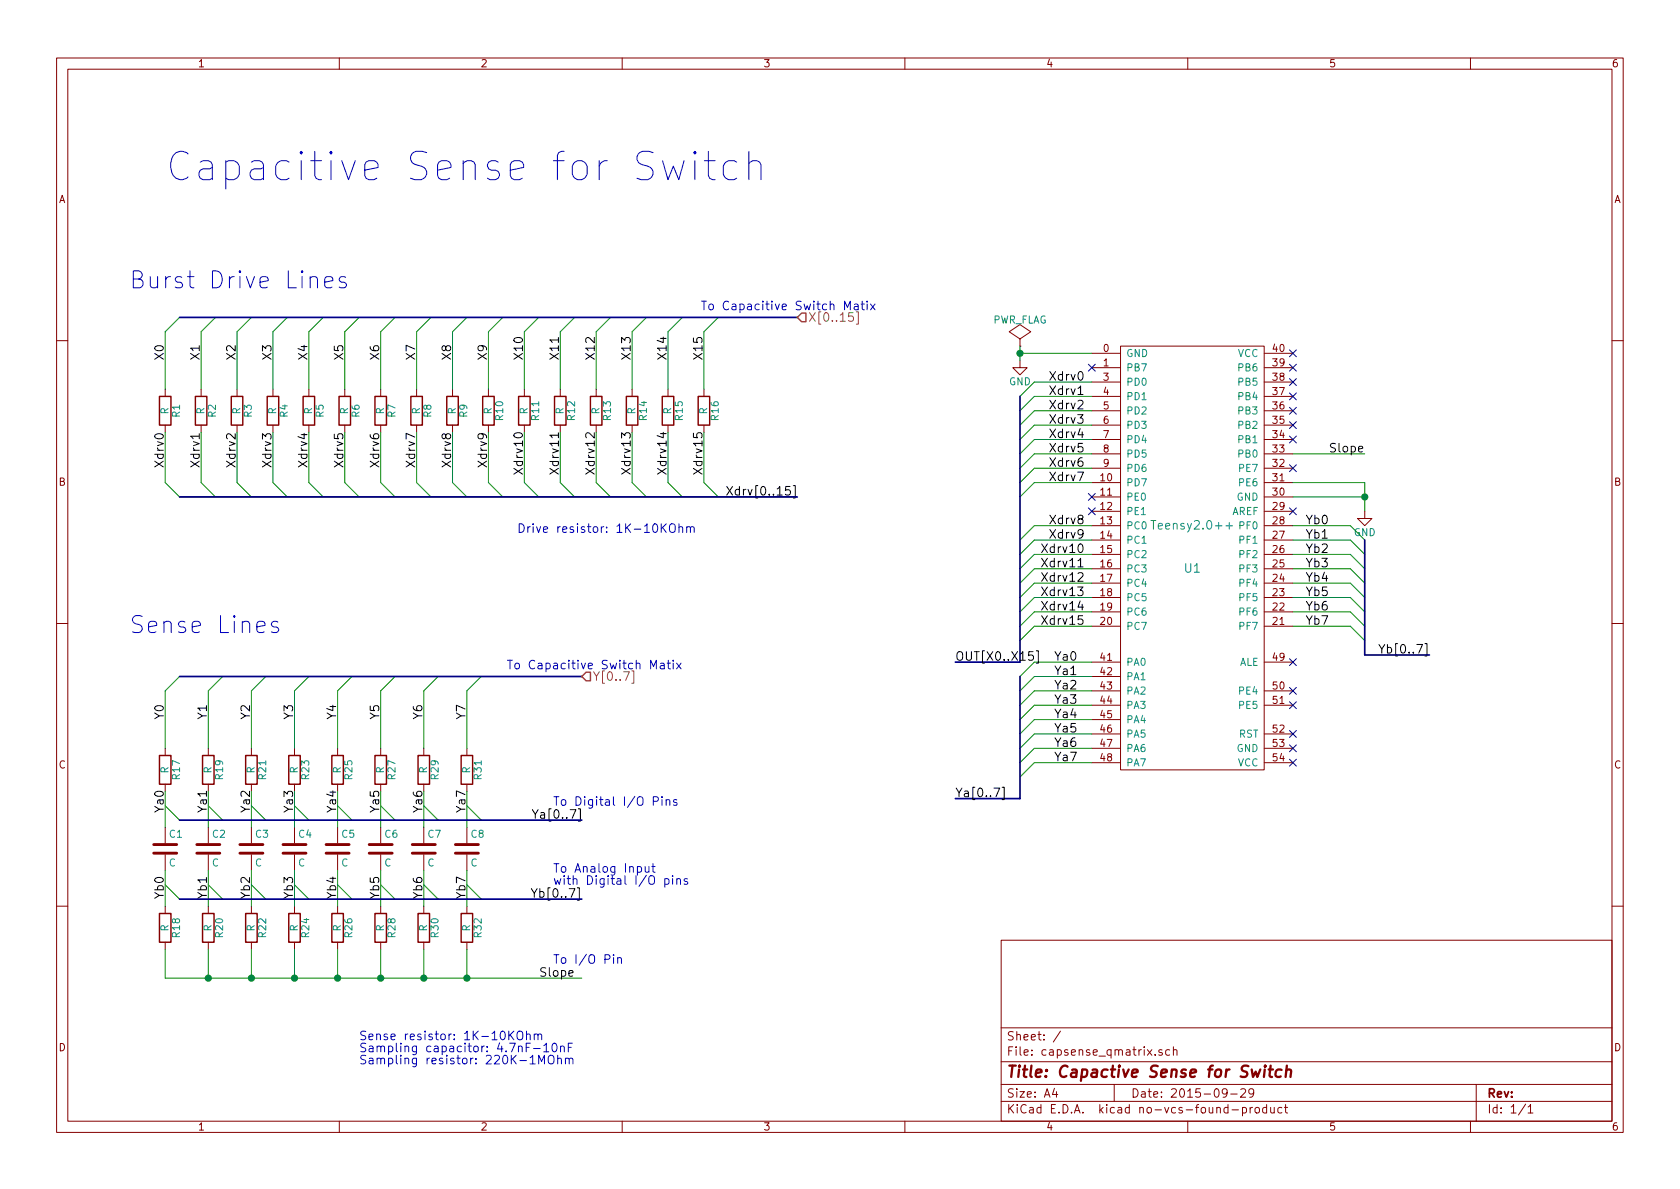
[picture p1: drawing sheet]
<svg xmlns="http://www.w3.org/2000/svg" width="297mm" height="210mm" viewBox="0 0 297 210" stroke-linecap="round" stroke-linejoin="round" font-family="sans-serif">
<g fill="none" stroke="#840000" stroke-width=".18">
<path d="M10 10.3h277v189.9h-277zM12 12.2h273v186.1h-273zM60 10.3v1.9M110 10.3v1.9M160 10.3v1.9M210 10.3v1.9M260 10.3v1.9M180.3 59.9l1.9-1.2-1.9-1.3-1.9 1.3 1.9 1.2v1.3M10 60.2h2M29.2 68.8v1.3M29.2 75.2v1.2M35.6 68.8v1.3"/>
<path d="M35.6 75.2v1.2M41.9 68.8v1.3M41.9 75.2v1.2M48.3 68.8v1.3M48.3 75.2v1.2M54.6 68.8v1.3M54.6 75.2v1.2M61 68.8v1.3M61 75.2v1.2M67.3 68.8v1.3M67.3 75.2v1.2M73.7 68.8v1.3"/>
<path d="M73.7 75.2v1.2M80 68.8v1.3M80 75.2v1.2M86.4 68.8v1.3M86.4 75.2v1.2M92.7 68.8v1.3M92.7 75.2v1.2M99.1 68.8v1.3M99.1 75.2v1.2M105.4 68.8v1.3M105.4 75.2v1.2M111.8 68.8v1.3"/>
<path d="M111.8 75.2v1.2M118.1 68.8v1.3M118.1 75.2v1.2M124.5 68.8v1.3M124.5 75.2v1.2M180.3 61.2h.1M180.3 63.7v1.3h1.3l-1.3 1.3-1.2-1.3h1.2M193 62.5h5.1M193 65h5.1M193 67.6h5.1M193 70.1h5.1M193 72.6h5.1"/>
<path d="M193 75.2h5.1M193 77.7h5.1M198.1 61.2h25.4v74.9h-25.4zM223.5 62.5h5.1M223.5 65h5.1M223.5 67.6h5.1M223.5 70.1h5.1M223.5 72.6h5.1M223.5 75.2h5.1M223.5 77.7h5.1M285 60.2h2M193 80.3h5.1"/>
<path d="M193 82.8h5.1M193 85.3h5.1M193 87.9h5.1M193 90.4h5.1M193 93h5.1M193 95.5h5.1M193 98h5.1M223.5 80.3h5.1M223.5 82.8h5.1M223.5 85.3h5.1M223.5 87.9h5.1M223.5 90.4h5.1"/>
<path d="M223.5 93h5.1M223.5 95.5h5.1M223.5 98h5.1M241.3 90.4v1.3h1.3l-1.3 1.3-1.3-1.3h1.3M10 110.3h2M193 110.7h5.1M193 117.1h5.1M193 108.2h5.1M193 119.6h5.1M193 105.7h5.1M193 103.1h5.1M193 100.6h5.1"/>
<path d="M223.5 110.7h5.1M223.5 117.1h5.1M223.5 108.2h5.1M223.5 105.7h5.1M223.5 103.1h5.1M223.5 100.6h5.1M285 110.3h2M29.2 132.3v1.3M29.2 138.7v1.2M36.8 132.3v1.3M36.8 138.7v1.2M44.4 132.3v1.3"/>
<path d="M44.4 138.7v1.2M52.1 132.3v1.3M52.1 138.7v1.2M59.7 132.3v1.3M59.7 138.7v1.2M67.3 132.3v1.3M67.3 138.7v1.2M74.9 132.3v1.3M74.9 138.7v1.2M82.5 132.3v1.3M82.5 138.7v1.2M193 122.2h5.1"/>
<path d="M193 124.7h5.1M193 129.8h5.1M193 132.3h5.1M193 134.9h5.1M193 127.2h5.1M223.5 122.2h5.1M223.5 124.7h5.1M223.5 129.8h5.1M223.5 132.3h5.1M223.5 134.9h5.1M29.2 146.3v2.8M29.2 151.1v2.8"/>
<path d="M36.8 146.3v2.8M36.8 151.1v2.8M44.4 146.3v2.8M44.4 151.1v2.8M52.1 146.3v2.8M52.1 151.1v2.8M59.7 146.3v2.8M59.7 151.1v2.8M67.3 146.3v2.8M67.3 151.1v2.8M74.9 146.3v2.8M74.9 151.1v2.8"/>
<path d="M82.5 146.3v2.8M82.5 151.1v2.8M10 160.2h2M29.2 160.3v1.2M29.2 166.6v1.3M36.8 160.3v1.2M36.8 166.6v1.3M44.4 160.3v1.2M44.4 166.6v1.3M52.1 160.3v1.2M52.1 166.6v1.3M59.7 160.3v1.2"/>
<path d="M59.7 166.6v1.3M67.3 160.3v1.2M67.3 166.6v1.3M74.9 160.3v1.2M74.9 166.6v1.3M82.5 160.3v1.2M82.5 166.6v1.3M177 166.3h108v32h-108zM285 160.2h2M60 198.3v1.9M110 198.3v1.9M160 198.3v1.9"/>
<path d="M177 194.8h108M177 191.8h108M177 187.8h108M177 181.8h108M186.4 192.5l-.3 1h.9M186.8 193v1M187.5 182.3l-1.3 2M197 191.8v3M204.2 186.5v.1M205.5 185.7a.37 .37 0 0 0-.6 .1l.1 .2 .5 .2v.1l-.2 .3-.4-.1M206.8 185.7l-.4-.1-.3 .3 .1 .6 .2 .1 .4-.1M207.5 185.7l.2-.1 .4 .1v.9"/>
<path d="M207.5 185.1v1.5M210 198.3v1.9M217 193.2l-.3 .3h-.3l-.3-.3v-.4l.2-.2 .4-.1 .2 .2a1.19 1.19 0 0 1-.2 1.2l-.4 .1M217.6 193.5h1.1M217.8 196.3h1.2M219.4 192.7l.2-.2h.4l.2 .5-.9 1h.9M219.7 195.9l.4-.1 .3 .3-.1 .6h-.6M219.7 195.8v1.5M221 195.8v1M221.5 195.8l-.5 .3M221.7 193.2l-.3 .3h-.3l-.3-.3v-.4l.2-.2 .4-.1 .2 .2a1.19 1.19 0 0 1-.2 1.2l-.4 .1M222 196l.2-.2 .4 .2 .1 .5-.1 .2-.4 .1-.2-.1z"/>
<path d="M224 195.9l-.5-.1-.3 .3 .1 .6 .2 .1 .5-.1M224 195.3v1.5M224.7 195.8v.9l.4 .1 .2-.1M225.3 195.8v1M226.6 195.9l-.4-.1-.3 .3 .1 .6 .2 .1 .4-.1M227.1 195.8h.6M227.3 195.3v1.3l.4 .2M260 198.3v1.9M261 191.8v6.5M269.7 195.2l-1.2 2M270.2 195.8l.4-.5v1.5M270.2 196.8h.8"/>
</g>
<path d="M223.6 189.1l-.1 1.3M223.7 188.4v.2l.1-.1-.1-.1v.2M224.3 189.1h.8M224.7 188.4l-.2 1.8v.1l.4 .1M226.6 189.2a.7 .7 0 0 0-1 .3v.8l.3 .1 .5-.1M227.4 189.3a.52 .52 0 0 1 .9 .1l-.1 1M227.5 188.4l-.2 2" fill="none" stroke="#840000" stroke-width=".41"/>
<g fill="none" stroke="#840000" stroke-width=".51">
<path d="M27.2 150.9h4M27.2 149.3h4M34.8 150.9h4.1M34.8 149.3h4.1M42.4 150.9h4.1M42.4 149.3h4.1M50 150.9h4.1M50 149.3h4.1M57.7 150.9h4M57.7 149.3h4M65.3 150.9h4M65.3 149.3h4"/>
<path d="M72.9 150.9h4.1M72.9 149.3h4.1M80.5 150.9h4.1M80.5 149.3h4.1"/>
</g>
<g fill="none" stroke="#840000" stroke-width=".25">
<path d="M28.2 70.1h2v5.1h-2zM34.5 70.1h2.1v5.1h-2.1zM40.9 70.1h2v5.1h-2zM47.2 70.1h2.1v5.1h-2.1zM53.6 70.1h2v5.1h-2zM59.9 70.1h2.1v5.1h-2.1zM66.3 70.1h2v5.1h-2zM72.6 70.1h2.1v5.1h-2.1zM79 70.1h2v5.1h-2zM85.3 70.1h2.1v5.1h-2.1zM91.7 70.1h2v5.1h-2zM98 70.1h2.1v5.1h-2.1z"/>
<path d="M104.4 70.1h2v5.1h-2zM110.7 70.1h2.1v5.1h-2.1zM117.1 70.1h2v5.1h-2zM123.4 70.1h2.1v5.1h-2.1zM28.2 133.6h2v5.1h-2zM35.8 133.6h2v5.1h-2zM43.4 133.6h2.1v5.1h-2.1zM51.1 133.6h2v5.1h-2zM58.7 133.6h2v5.1h-2zM66.3 133.6h2v5.1h-2zM73.9 133.6h2v5.1h-2zM81.5 133.6h2.1v5.1h-2.1z"/>
<path d="M28.2 161.5h2v5.1h-2zM35.8 161.5h2v5.1h-2zM43.4 161.5h2.1v5.1h-2.1zM51.1 161.5h2v5.1h-2zM58.7 161.5h2v5.1h-2zM66.3 161.5h2v5.1h-2zM73.9 161.5h2v5.1h-2zM81.5 161.5h2.1v5.1h-2.1z"/>
</g>
<g fill="none" stroke="#008400" stroke-width=".18">
<path d="M31.7 56.1l-2.5 2.6v10.1M38.1 56.1l-2.5 2.6v10.1M44.4 56.1l-2.5 2.6v10.1M50.8 56.1l-2.5 2.6v10.1M57.1 56.1l-2.5 2.6v10.1M63.5 56.1l-2.5 2.6v10.1M69.8 56.1l-2.5 2.6v10.1M76.2 56.1l-2.5 2.6v10.1M82.5 56.1l-2.5 2.6v10.1M88.9 56.1l-2.5 2.6v10.1M95.2 56.1l-2.5 2.6v10.1M101.6 56.1l-2.5 2.6v10.1"/>
<path d="M107.9 56.1l-2.5 2.6v10.1M114.3 56.1l-2.5 2.6v10.1M120.6 56.1l-2.5 2.6v10.1M127 56.1l-2.5 2.6v10.1M29.2 76.4v8.9l2.5 2.6M35.6 76.4v8.9l2.5 2.6M41.9 76.4v8.9l2.5 2.6M48.3 76.4v8.9l2.5 2.6M54.6 76.4v8.9l2.5 2.6M61 76.4v8.9l2.5 2.6M67.3 76.4v8.9l2.5 2.6M73.7 76.4v8.9l2.5 2.6"/>
<path d="M80 76.4v8.9l2.5 2.6M86.4 76.4v8.9l2.5 2.6M92.7 76.4v8.9l2.5 2.6M99.1 76.4v8.9l2.5 2.6M105.4 76.4v8.9l2.5 2.6M111.8 76.4v8.9l2.5 2.6M118.1 76.4v8.9l2.5 2.6M124.5 76.4v8.9l2.5 2.6M180.3 62.5h12.7M180.3 61.2v2.5M193 67.6h-10.1l-2.6 2.5M193 70.1h-10.1l-2.6 2.5"/>
<path d="M193 72.6h-10.1l-2.6 2.6M193 75.2h-10.1l-2.6 2.5M193 77.7h-10.1l-2.6 2.6M193 80.3h-10.1l-2.6 2.5M193 85.3h-10.1l-2.6 2.6M193 93h-10.1l-2.6 2.5M193 95.5h-10.1l-2.6 2.5M193 98h-10.1l-2.6 2.6M193 82.8h-10.1l-2.6 2.5M228.6 80.3h12.7M228.6 85.3h12.7v5.1M228.6 87.9h12.7"/>
<path d="M228.6 93h10.2l2.5 2.5M228.6 95.5h10.2l2.5 2.5M228.6 98h10.2l2.5 2.6M31.7 119.6l-2.5 2.6v10.1M39.4 119.6l-2.6 2.6v10.1M47 119.6l-2.6 2.6v10.1M54.6 119.6l-2.5 2.6v10.1M62.2 119.6l-2.5 2.6v10.1M69.8 119.6l-2.5 2.6v10.1M77.5 119.6l-2.6 2.6v10.1M85.1 119.6l-2.6 2.6v10.1M193 100.6h-10.1l-2.6 2.5"/>
<path d="M193 103.1h-10.1l-2.6 2.6M193 105.7h-10.1l-2.6 2.5M193 108.2h-10.1l-2.6 2.5M193 110.7h-10.1l-2.6 2.6M193 117.1h-10.1l-2.6 2.5M193 119.6h-10.1l-2.6 2.6M228.6 100.6h10.2l2.5 2.5M228.6 103.1h10.2l2.5 2.6M228.6 105.7h10.2l2.5 2.5M228.6 108.2h10.2l2.5 2.5M228.6 110.7h10.2l2.5 2.6M29.2 139.9v6.4"/>
<path d="M36.8 139.9v6.4M44.4 139.9v6.4M52.1 139.9v6.4M59.7 139.9v6.4M67.3 139.9v6.4M74.9 139.9v6.4M82.5 139.9v6.4M193 122.2h-10.1l-2.6 2.5M193 124.7h-10.1l-2.6 2.5M193 127.2h-10.1l-2.6 2.6M193 129.8h-10.1l-2.6 2.5M193 132.3h-10.1l-2.6 2.6"/>
<path d="M193 134.9h-10.1l-2.6 2.5M29.2 156.5l2.5 2.5M29.2 142.5l2.5 2.5M29.2 153.9v6.4M36.8 156.5l2.6 2.5M36.8 142.5l2.6 2.5M36.8 153.9v6.4M44.4 156.5l2.6 2.5M44.4 142.5l2.6 2.5M44.4 153.9v6.4M52.1 156.5l2.5 2.5M52.1 142.5l2.5 2.5"/>
<path d="M52.1 153.9v6.4M59.7 156.5l2.5 2.5M59.7 142.5l2.5 2.5M59.7 153.9v6.4M67.3 156.5l2.5 2.5M67.3 142.5l2.5 2.5M67.3 153.9v6.4M74.9 156.5l2.6 2.5M74.9 142.5l2.6 2.5M74.9 153.9v6.4M82.5 156.5l2.6 2.5M82.5 142.5l2.6 2.5"/>
<path d="M82.5 153.9v6.4M29.2 167.9v5.1h73.7M36.8 167.9v5.1M44.4 167.9v5.1M52.1 167.9v5.1M59.7 167.9v5.1M67.3 167.9v5.1M74.9 167.9v5.1M82.5 167.9v5.1"/>
</g>
<g fill="none" stroke="#000" stroke-width=".18">
<path d="M35.2 76.7v.9M91 76.7a.81 .81 0 0 1 1.4 .3 .86 .86 0 0 1-.8 .4 .86 .86 0 0 1-.7-.5zM98.7 77h-1.5l.4 .4M98.7 76.5v.9M105.1 76.5v1l-.9-.9-.2-.1-.3 .1-.1 .2v.4l.1 .2M109.9 77.5v-1l.6 .5 .1-.3 .2-.2 .5 .1 .1 .2v.5l-.1 .2M117.3 76.4v1l-1.1-.4M122.6 76.6v.7l.7 .1-.1-.2 .1-.5 .2-.2h.4l.2 .3v.4l-.1 .2M139.7 86h-.8v.8l.2-.2 .5 .1 .2 .2v.4l-.4 .2h-.3l-.2-.1M140.3 85.9h.3v2.2h-.3M183.2 115.1h.4v2.2h-.4M243.8 114l.5 .8 .5-.8"/>
<path d="M244.3 114.8v.7M177.2 139.2h.3v2.2h-.3M94 157.1l.5 .9 .5-.9M94.5 158v.7M102.3 143h.3v2.2h-.3"/>
</g>
<g fill="none" stroke="#0000c2" stroke-width=".18">
<path d="M117.1 28.4l1 3.4 .9-2.4 1 2.4 1-3.4M122.9 26.8l-.3 .2 .3 .2 .2-.2-.2-.2v.4M122.9 28.4v3.4M124.5 28.4h1.9M125.2 26.8v4.2l.3 .5 .5 .3h.4M130.3 28.7l-.5-.3h-1l-.7 .5-.2 .5v1.4l.4 .7 .5 .3h1l.5-.3M132.4 28.9a1.23 1.23 0 0 1 2.1 .2v2.7M132.4 26.8v5M54.8 49.2a.76 .76 0 0 1 1.3 .1v1.6M57.4 49.9l1.5-.3-.2-.6-.9-.1-.2 .1-.2 .3v1.2l.2 .3 .2 .1 .9-.1M61.1 49l-.7-.1-.3 .1-.1 .3 .1 .5 1 .3 .2 .2-.2 .5-.3 .1-.8-.1M124 53.3h.9"/>
<path d="M124.5 53.3v1.5M125.4 53.9l.2-.1 .5 .1v.6l-.1 .2-.4 .1-.2-.2zM153.9 53.8l.8 1M154.7 53.8l-.8 1M117.1 93.3l.7 .9M117.8 92.6l-.9 .9M118.4 92.9a.5 .5 0 0 1 .6-.3 .5 .5 0 0 1 .4 .5l-.1 .8a.53 .53 0 0 1-.6 .2 .53 .53 0 0 1-.3-.5zM120 93.3l.1-.1a.36 .36 0 0 1 .6 .2v.8M120 92.6v1.6M121.4 93.3l.1-.1a.36 .36 0 0 1 .6 .2v.8M121.4 93.1v1.1M122.1 93.4a.35 .35 0 0 1 .3-.3 .35 .35 0 0 1 .3 .3v.8"/>
<path d="M49.1 110l-.7-.1-.3 .1-.1 .3 .1 .4 1 .3 .2 .3-.2 .4-.3 .2-.8-.2M89.7 116.8h.9M90.2 116.8v1.5M91.1 117.4l.2-.1 .5 .1v.6l-.1 .2-.4 .1-.2-.2zM119.6 117.3l.8 1M120.4 117.3l-.8 1M114.1 153.2v.8a.38 .38 0 0 0 .6 .1M114.7 153.2v1M115.2 153.2h.6M115.4 152.7v1.3l.4 .2M115.5 141.7l.8-.1 .1-.2-.1-.4-.2-.1h-.6v1.5M117 140.9v.1"/>
<path d="M117 141.4v1M117.6 155.4a.48 .48 0 0 1 .6 .1v.7a.48 .48 0 0 1-.6 .1M117.6 155.4v1.5M117.8 141.5h.1a.36 .36 0 0 1 .5 .1v.8M117.8 141.4v1M118.9 154.9v.1M118.9 155.4v1M119.7 141.5l-.4-.1-.2 .2 .1 .2 .5 .2v.3h-.6M119.7 155.5v-.1a.36 .36 0 0 1 .6 .2v.8M119.7 155.4v1M121.5 155.4h-.3l-.2 .2v.2l.5 .2v.3h-.5M108.5 168.8v.2"/>
<path d="M108.5 169.3v1.1M109.2 169.5l.1-.1a.36 .36 0 0 1 .6 .2v.8M109.2 169.3v1.1M90.2 183l.7 .9M90.9 182.3l-.9 .9M91.5 182.6a.5 .5 0 0 1 .6-.3 .5 .5 0 0 1 .3 .5v.9a.53 .53 0 0 1-.6 .2 .53 .53 0 0 1-.4-.5zM93.1 183l.1-.1a.36 .36 0 0 1 .6 .2v.8M93.1 182.3v1.6M94.3 185.4h1.2M94.5 183v-.1a.36 .36 0 0 1 .6 .2v.8M94.5 182.8v1.1M95.1 183.1a.35 .35 0 0 1 .4-.3 .35 .35 0 0 1 .3 .3v.8"/>
<path d="M95.2 188.1v-1.5l.6 1.1 .5-1.1v1.5M96.1 184.9l.5-.4v1.5M96.1 186h.9M97 186.8a.5 .5 0 0 1 .6-.2 .5 .5 0 0 1 .3 .5v.8a.53 .53 0 0 1-.6 .2 .53 .53 0 0 1-.4-.5zM97.7 184.6l.3-.1a.81 .81 0 0 1 .5 .7 .81 .81 0 0 1-.5 .8l-.3-.2-.1-.4zM98.6 187.3l.1-.1a.36 .36 0 0 1 .6 .1v.8M98.6 186.6v1.5M99.1 185.1h.1a.36 .36 0 0 1 .6 .1v.8M99.1 185v1M100 187.3l.1-.1a.36 .36 0 0 1 .5 .1v.8M100 187.1v1M100.5 185.2h.5"/>
<path d="M100.6 187.3a.35 .35 0 0 1 .4-.2 .35 .35 0 0 1 .3 .2v.8M101.2 184.5h-.7v1.5"/>
</g>
<path d="M31.7 56.1h109.3M180.3 70.1v47h-11.4M31.7 87.9h109.3M241.3 95.5v20.3h11.4M31.7 119.6h71.2M180.3 119.6v21.6h-11.4M31.7 145h71.2M31.7 159h71.2" fill="none" stroke="#000084" stroke-width=".3"/>
<g fill="#008400" stroke="#008400" stroke-width=".25">
<circle cx="36.8" cy="173" r=".51"/>
<circle cx="44.5" cy="173" r=".51"/>
<circle cx="52.1" cy="173" r=".51"/>
<circle cx="59.7" cy="173" r=".51"/>
<circle cx="67.3" cy="173" r=".51"/>
<circle cx="74.9" cy="173" r=".51"/>
<circle cx="82.6" cy="173" r=".51"/>
<circle cx="241.3" cy="87.9" r=".51"/>
<circle cx="180.3" cy="62.5" r=".51"/>
</g>
<path d="M203.5 92h.9M216.8 93h1.1" fill="none" stroke="#008484" stroke-width=".18"/>
<g fill="none" stroke="#000084" stroke-width=".18">
<path d="M192.4 64.4l1.2 1.2M193.6 64.4l-1.2 1.2M228 77.1l1.2 1.2M228 74.6l1.2 1.2M228 72l1.2 1.2M228 69.5l1.2 1.2M228 66.9l1.2 1.3M228 64.4l1.2 1.2M228 61.9l1.2 1.2M229.2 77.1l-1.2 1.2M229.2 74.6l-1.2 1.2M229.2 72l-1.2 1.2"/>
<path d="M229.2 69.5l-1.2 1.2M229.2 66.9l-1.2 1.3M229.2 64.4l-1.2 1.2M229.2 61.9l-1.2 1.2M192.4 89.8l1.2 1.2M192.4 87.3l1.2 1.2M193.6 89.8l-1.2 1.2M193.6 87.3l-1.2 1.2M228 82.2l1.2 1.2M228 89.8l1.2 1.2M229.2 82.2l-1.2 1.2M229.2 89.8l-1.2 1.2"/>
<path d="M228 116.5l1.2 1.2M229.2 116.5l-1.2 1.2M228 121.6l1.2 1.2M228 124.1l1.2 1.2M228 129.2l1.2 1.2M228 134.3l1.2 1.2M228 131.7l1.2 1.2M229.2 121.6l-1.2 1.2M229.2 124.1l-1.2 1.2M229.2 129.2l-1.2 1.2M229.2 134.3l-1.2 1.2M229.2 131.7l-1.2 1.2"/>
</g>
<path d="M150.8 55.3h-.7l-.1 .7 .2-.1 .5 .1 .2 .2v.3l-.3 .3h-.4l-.2-.1M151.4 55.1h.4v2.2h-.4M111.7 118.6h.4v2.2h-.4" fill="none" stroke="#848400" stroke-width=".18"/>
<path d="M141.7 55.4h.8v1.5h-.8l-.7-.8zM103.6 118.9h.8v1.5h-.8l-.7-.8z" fill="none" stroke="#848400" stroke-width=".25"/>
<text font-size="7" fill="#0000c2" x="29.2" y="32">Capacitive Sense for Switch</text>
<g font-size="4.2" fill="#0000c2">
<text x="22.9" y="51">Burst Drive Lines</text>
<text x="22.9" y="112">Sense Lines</text>
</g>
<text font-size="2.8" fill="#840000" x="178" y="190.5">Title: Capactive Sense for Switch</text>
<g font-size="2.1" fill="#0000c2">
<text x="127.7" y="54.9">To Capacitive Switch Matix</text>
<text x="91.4" y="94.2">Drive resistor: 1K-10KOhm</text>
<text x="93.4" y="118.4">To Capacitive Switch Matix</text>
<text x="97.8" y="142.5">To Digital I/O Pins</text>
<text x="97.8" y="154.3">To Analog Input</text>
<text x="97.8" y="156.5">with Digital I/O pins</text>
<text x="97.8" y="170.4">To I/O Pin</text>
<text x="63.5" y="183.9">Sense resistor: 1K-10KOhm</text>
<text x="63.5" y="186.1">Sampling capacitor: 4.7nF-10nF</text>
<text x="63.5" y="188.2">Sampling resistor: 220K-1MOhm</text>
</g>
<g font-size="2.1" fill="#848400">
<text x="142.9" y="56.9">X[0..15]</text>
<text x="104.8" y="120.4">Y[0..7]</text>
</g>
<g font-size="2.1">
<text x="29" y="63.7" transform="rotate(-90 29 63.7)">X0</text>
<text x="35.3" y="63.7" transform="rotate(-90 35.3 63.7)">X1</text>
<text x="41.7" y="63.7" transform="rotate(-90 41.7 63.7)">X2</text>
<text x="48" y="63.7" transform="rotate(-90 48 63.7)">X3</text>
<text x="54.4" y="63.7" transform="rotate(-90 54.4 63.7)">X4</text>
<text x="60.7" y="63.7" transform="rotate(-90 60.7 63.7)">X5</text>
<text x="67.1" y="63.7" transform="rotate(-90 67.1 63.7)">X6</text>
<text x="73.4" y="63.7" transform="rotate(-90 73.4 63.7)">X7</text>
<text x="79.8" y="63.7" transform="rotate(-90 79.8 63.7)">X8</text>
<text x="86.1" y="63.7" transform="rotate(-90 86.1 63.7)">X9</text>
<text x="92.5" y="63.7" transform="rotate(-90 92.5 63.7)">X10</text>
<text x="98.8" y="63.7" transform="rotate(-90 98.8 63.7)">X11</text>
<text x="105.2" y="63.7" transform="rotate(-90 105.2 63.7)">X12</text>
<text x="111.5" y="63.7" transform="rotate(-90 111.5 63.7)">X13</text>
<text x="117.9" y="63.7" transform="rotate(-90 117.9 63.7)">X14</text>
<text x="124.2" y="63.7" transform="rotate(-90 124.2 63.7)">X15</text>
<text x="185.9" y="67.3">Xdrv0</text>
<text x="185.9" y="69.8">Xdrv1</text>
<text x="185.9" y="72.4">Xdrv2</text>
<text x="185.9" y="74.9">Xdrv3</text>
<text x="185.9" y="77.5">Xdrv4</text>
<text x="29" y="82.8" transform="rotate(-90 29 82.8)">Xdrv0</text>
<text x="35.3" y="82.8" transform="rotate(-90 35.3 82.8)">Xdrv1</text>
<text x="41.7" y="82.8" transform="rotate(-90 41.7 82.8)">Xdrv2</text>
<text x="48" y="82.8" transform="rotate(-90 48 82.8)">Xdrv3</text>
<text x="54.4" y="82.8" transform="rotate(-90 54.4 82.8)">Xdrv4</text>
<text x="60.7" y="82.8" transform="rotate(-90 60.7 82.8)">Xdrv5</text>
<text x="67.1" y="82.8" transform="rotate(-90 67.1 82.8)">Xdrv6</text>
<text x="73.4" y="82.8" transform="rotate(-90 73.4 82.8)">Xdrv7</text>
<text x="79.8" y="82.8" transform="rotate(-90 79.8 82.8)">Xdrv8</text>
<text x="86.1" y="82.8" transform="rotate(-90 86.1 82.8)">Xdrv9</text>
<text x="185.9" y="80">Xdrv5</text>
<text x="185.9" y="82.5">Xdrv6</text>
<text x="234.9" y="80">Slope</text>
<text x="92.5" y="84.1" transform="rotate(-90 92.5 84.1)">Xdrv10</text>
<text x="98.8" y="84.1" transform="rotate(-90 98.8 84.1)">Xdrv11</text>
<text x="105.2" y="84.1" transform="rotate(-90 105.2 84.1)">Xdrv12</text>
<text x="111.5" y="84.1" transform="rotate(-90 111.5 84.1)">Xdrv13</text>
<text x="117.9" y="84.1" transform="rotate(-90 117.9 84.1)">Xdrv14</text>
<text x="124.2" y="84.1" transform="rotate(-90 124.2 84.1)">Xdrv15</text>
<text x="128.3" y="87.6">Xdrv[0..15]</text>
<text x="185.9" y="85.1">Xdrv7</text>
<text x="185.9" y="92.7">Xdrv8</text>
<text x="185.9" y="95.2">Xdrv9</text>
<text x="231.1" y="92.7">Yb0</text>
<text x="231.1" y="95.2">Yb1</text>
<text x="184.7" y="97.8">Xdrv10</text>
<text x="184.7" y="100.3">Xdrv11</text>
<text x="231.1" y="97.8">Yb2</text>
<text x="231.1" y="100.3">Yb3</text>
<text x="184.7" y="102.9">Xdrv12</text>
<text x="184.7" y="105.4">Xdrv13</text>
<text x="184.7" y="107.9">Xdrv14</text>
<text x="231.1" y="102.9">Yb4</text>
<text x="231.1" y="105.4">Yb5</text>
<text x="231.1" y="107.9">Yb6</text>
<text x="184.7" y="110.5">Xdrv15</text>
<text x="231.1" y="110.5">Yb7</text>
<text x="168.9" y="116.8">OUT[X0..X15]</text>
<text x="186.7" y="116.8">Ya0</text>
<text x="186.7" y="119.4">Ya1</text>
<text x="245.1" y="115.6">Yb[0..7]</text>
<text x="186.7" y="121.9">Ya2</text>
<text x="186.7" y="124.5">Ya3</text>
<text x="29" y="127.2" transform="rotate(-90 29 127.2)">Y0</text>
<text x="36.6" y="127.2" transform="rotate(-90 36.6 127.2)">Y1</text>
<text x="44.2" y="127.2" transform="rotate(-90 44.2 127.2)">Y2</text>
<text x="51.8" y="127.2" transform="rotate(-90 51.8 127.2)">Y3</text>
<text x="59.4" y="127.2" transform="rotate(-90 59.4 127.2)">Y4</text>
<text x="67.1" y="127.2" transform="rotate(-90 67.1 127.2)">Y5</text>
<text x="74.7" y="127.2" transform="rotate(-90 74.7 127.2)">Y6</text>
<text x="82.3" y="127.2" transform="rotate(-90 82.3 127.2)">Y7</text>
<text x="186.7" y="127">Ya4</text>
<text x="186.7" y="129.5">Ya5</text>
<text x="186.7" y="132.1">Ya6</text>
<text x="186.7" y="134.6">Ya7</text>
<text x="29" y="143.8" transform="rotate(-90 29 143.8)">Ya0</text>
<text x="36.6" y="143.8" transform="rotate(-90 36.6 143.8)">Ya1</text>
<text x="44.2" y="143.8" transform="rotate(-90 44.2 143.8)">Ya2</text>
<text x="51.8" y="143.8" transform="rotate(-90 51.8 143.8)">Ya3</text>
<text x="59.4" y="143.8" transform="rotate(-90 59.4 143.8)">Ya4</text>
<text x="67.1" y="143.8" transform="rotate(-90 67.1 143.8)">Ya5</text>
<text x="74.7" y="143.8" transform="rotate(-90 74.7 143.8)">Ya6</text>
<text x="82.3" y="143.8" transform="rotate(-90 82.3 143.8)">Ya7</text>
<text x="168.9" y="141">Ya[0..7]</text>
<text x="94" y="144.8">Ya[0..7]</text>
<text x="29" y="159" transform="rotate(-90 29 159)">Yb0</text>
<text x="36.6" y="159" transform="rotate(-90 36.6 159)">Yb1</text>
<text x="44.2" y="159" transform="rotate(-90 44.2 159)">Yb2</text>
<text x="51.8" y="159" transform="rotate(-90 51.8 159)">Yb3</text>
<text x="59.4" y="159" transform="rotate(-90 59.4 159)">Yb4</text>
<text x="67.1" y="159" transform="rotate(-90 67.1 159)">Yb5</text>
<text x="74.7" y="159" transform="rotate(-90 74.7 159)">Yb6</text>
<text x="82.3" y="159" transform="rotate(-90 82.3 159)">Yb7</text>
<text x="95.2" y="158.7">Yb[0..7]</text>
<text x="95.8" y="172.7">Slope</text>
</g>
<g font-size="2.1" fill="#008484">
<text x="204.4" y="93.6">Teensy2.0++</text>
<text x="209.5" y="101.3">U1</text>
</g>
<g font-size="2.1" fill="#840000">
<text x="178" y="184">Sheet: /</text>
<text x="178" y="186.7">File: capsense_qmatrix.sch</text>
<text x="178" y="196.9">KiCad E.D.A. kicad no-vcs-found-product</text>
<text x="178" y="194.1">Size: A4</text>
<text x="200" y="194.1">Date: 2015-09-29</text>
<text x="263" y="194.1">Rev:</text>
<text x="263" y="196.9">Id: 1/1</text>
</g>
<g font-size="1.8" fill="#840000">
<text x="35" y="11.9">1</text>
<text x="85" y="11.9">2</text>
<text x="135" y="11.9">3</text>
<text x="185" y="11.9">4</text>
<text x="235" y="11.9">5</text>
<text x="285" y="11.9">6</text>
<text x="10.4" y="35.9">A</text>
<text x="285.4" y="35.9">A</text>
<text x="195.1" y="62.2">0</text>
<text x="195.1" y="64.8">1</text>
<text x="225.1" y="62.2">40</text>
<text x="225.1" y="64.8">39</text>
<text x="195.1" y="67.3">3</text>
<text x="195.1" y="69.8">4</text>
<text x="225.1" y="69.8">37</text>
<text x="225.1" y="67.3">38</text>
<text x="195.1" y="72.4">5</text>
<text x="195.1" y="74.9">6</text>
<text x="195.1" y="77.5">7</text>
<text x="225.1" y="77.5">34</text>
<text x="225.1" y="74.9">35</text>
<text x="225.1" y="72.4">36</text>
<text x="195.1" y="80">8</text>
<text x="195.1" y="82.5">9</text>
<text x="225.1" y="82.5">32</text>
<text x="225.1" y="80">33</text>
<text x="10.4" y="85.9">B</text>
<text x="194.6" y="85.1">10</text>
<text x="194.6" y="87.6">11</text>
<text x="225.1" y="87.6">30</text>
<text x="225.1" y="85.1">31</text>
<text x="285.4" y="85.9">B</text>
<text x="194.6" y="90.2">12</text>
<text x="194.6" y="92.7">13</text>
<text x="194.6" y="95.2">14</text>
<text x="225.1" y="95.2">27</text>
<text x="225.1" y="92.7">28</text>
<text x="225.1" y="90.2">29</text>
<text x="194.6" y="97.8">15</text>
<text x="194.6" y="100.3">16</text>
<text x="225.1" y="100.3">25</text>
<text x="225.1" y="97.8">26</text>
<text x="194.6" y="102.9">17</text>
<text x="194.6" y="105.4">18</text>
<text x="194.6" y="107.9">19</text>
<text x="225.1" y="107.9">22</text>
<text x="225.1" y="105.4">23</text>
<text x="225.1" y="102.9">24</text>
<text x="194.6" y="110.5">20</text>
<text x="225.1" y="110.5">21</text>
<text x="194.6" y="116.8">41</text>
<text x="194.6" y="119.4">42</text>
<text x="225.1" y="116.8">49</text>
<text x="194.6" y="121.9">43</text>
<text x="194.6" y="124.5">44</text>
<text x="225.1" y="121.9">50</text>
<text x="225.1" y="124.5">51</text>
<text x="194.6" y="127">45</text>
<text x="194.6" y="129.5">46</text>
<text x="225.1" y="129.5">52</text>
<text x="10.4" y="135.9">C</text>
<text x="194.6" y="132.1">47</text>
<text x="194.6" y="134.6">48</text>
<text x="225.1" y="132.1">53</text>
<text x="225.1" y="134.6">54</text>
<text x="285.4" y="135.9">C</text>
<text x="10.4" y="185.9">D</text>
<text x="285.4" y="185.9">D</text>
<text x="35" y="199.9">1</text>
<text x="85" y="199.9">2</text>
<text x="135" y="199.9">3</text>
<text x="185" y="199.9">4</text>
<text x="235" y="199.9">5</text>
<text x="285" y="199.9">6</text>
</g>
<g font-size="1.8" fill="#008484">
<text x="175.4" y="57.2">PWR_FLAG</text>
<text x="199.1" y="63.1">GND</text>
<text x="199.1" y="65.7">PB7</text>
<text x="218.8" y="63.1">VCC</text>
<text x="219.1" y="65.7">PB6</text>
<text x="178.4" y="68.1">GND</text>
<text x="199.1" y="68.2">PD0</text>
<text x="199.1" y="70.7">PD1</text>
<text x="219.1" y="70.7">PB4</text>
<text x="219.1" y="68.2">PB5</text>
<text x="29.8" y="73.3" transform="rotate(-90 29.8 73.3)">R</text>
<text x="31.8" y="73.8" transform="rotate(-90 31.8 73.8)">R1</text>
<text x="36.1" y="73.3" transform="rotate(-90 36.1 73.3)">R</text>
<text x="38.2" y="73.8" transform="rotate(-90 38.2 73.8)">R2</text>
<text x="42.5" y="73.3" transform="rotate(-90 42.5 73.3)">R</text>
<text x="44.5" y="73.8" transform="rotate(-90 44.5 73.8)">R3</text>
<text x="48.8" y="73.3" transform="rotate(-90 48.8 73.3)">R</text>
<text x="50.9" y="73.8" transform="rotate(-90 50.9 73.8)">R4</text>
<text x="55.2" y="73.3" transform="rotate(-90 55.2 73.3)">R</text>
<text x="57.2" y="73.8" transform="rotate(-90 57.2 73.8)">R5</text>
<text x="61.5" y="73.3" transform="rotate(-90 61.5 73.3)">R</text>
<text x="63.6" y="73.8" transform="rotate(-90 63.6 73.8)">R6</text>
<text x="67.9" y="73.3" transform="rotate(-90 67.9 73.3)">R</text>
<text x="69.9" y="73.8" transform="rotate(-90 69.9 73.8)">R7</text>
<text x="74.2" y="73.3" transform="rotate(-90 74.2 73.3)">R</text>
<text x="76.3" y="73.8" transform="rotate(-90 76.3 73.8)">R8</text>
<text x="80.6" y="73.3" transform="rotate(-90 80.6 73.3)">R</text>
<text x="82.6" y="73.8" transform="rotate(-90 82.6 73.8)">R9</text>
<text x="86.9" y="73.3" transform="rotate(-90 86.9 73.3)">R</text>
<text x="89" y="74.3" transform="rotate(-90 89 74.3)">R10</text>
<text x="93.3" y="73.3" transform="rotate(-90 93.3 73.3)">R</text>
<text x="95.3" y="74.3" transform="rotate(-90 95.3 74.3)">R11</text>
<text x="99.6" y="73.3" transform="rotate(-90 99.6 73.3)">R</text>
<text x="101.7" y="74.3" transform="rotate(-90 101.7 74.3)">R12</text>
<text x="106" y="73.3" transform="rotate(-90 106 73.3)">R</text>
<text x="108" y="74.3" transform="rotate(-90 108 74.3)">R13</text>
<text x="112.3" y="73.3" transform="rotate(-90 112.3 73.3)">R</text>
<text x="114.4" y="74.3" transform="rotate(-90 114.4 74.3)">R14</text>
<text x="118.7" y="73.3" transform="rotate(-90 118.7 73.3)">R</text>
<text x="120.7" y="74.3" transform="rotate(-90 120.7 74.3)">R15</text>
<text x="125" y="73.3" transform="rotate(-90 125 73.3)">R</text>
<text x="127.1" y="74.3" transform="rotate(-90 127.1 74.3)">R16</text>
<text x="199.1" y="73.3">PD2</text>
<text x="199.1" y="75.8">PD3</text>
<text x="219.1" y="75.8">PB2</text>
<text x="219.1" y="73.3">PB3</text>
<text x="199.1" y="78.4">PD4</text>
<text x="199.1" y="80.9">PD5</text>
<text x="199.1" y="83.4">PD6</text>
<text x="219.1" y="80.9">PB0</text>
<text x="219.1" y="78.4">PB1</text>
<text x="219.2" y="83.4">PE7</text>
<text x="199.1" y="86">PD7</text>
<text x="199.1" y="88.5">PE0</text>
<text x="218.6" y="88.5">GND</text>
<text x="219.2" y="86">PE6</text>
<text x="199.1" y="91.1">PE1</text>
<text x="199.1" y="93.6">PC0</text>
<text x="217.7" y="91.1">AREF</text>
<text x="219.3" y="93.6">PF0</text>
<text x="239.3" y="94.8">GND</text>
<text x="199.1" y="96.1">PC1</text>
<text x="199.1" y="98.7">PC2</text>
<text x="199.1" y="101.2">PC3</text>
<text x="219.3" y="101.2">PF3</text>
<text x="219.3" y="98.7">PF2</text>
<text x="219.3" y="96.1">PF1</text>
<text x="199.1" y="103.8">PC4</text>
<text x="199.1" y="106.3">PC5</text>
<text x="219.3" y="106.3">PF5</text>
<text x="219.3" y="103.8">PF4</text>
<text x="199.1" y="111.4">PC7</text>
<text x="199.1" y="108.8">PC6</text>
<text x="219.3" y="111.4">PF7</text>
<text x="219.3" y="108.8">PF6</text>
<text x="199.1" y="117.7">PA0</text>
<text x="219" y="117.7">ALE</text>
<text x="199.1" y="120.3">PA1</text>
<text x="199.1" y="122.8">PA2</text>
<text x="199.1" y="125.3">PA3</text>
<text x="219.2" y="122.8">PE4</text>
<text x="219.2" y="125.3">PE5</text>
<text x="199.1" y="127.9">PA4</text>
<text x="199.1" y="130.4">PA5</text>
<text x="219" y="130.4">RST</text>
<text x="29.8" y="136.8" transform="rotate(-90 29.8 136.8)">R</text>
<text x="31.8" y="137.8" transform="rotate(-90 31.8 137.8)">R17</text>
<text x="37.4" y="136.8" transform="rotate(-90 37.4 136.8)">R</text>
<text x="39.4" y="137.8" transform="rotate(-90 39.4 137.8)">R19</text>
<text x="45" y="136.8" transform="rotate(-90 45 136.8)">R</text>
<text x="47" y="137.8" transform="rotate(-90 47 137.8)">R21</text>
<text x="52.6" y="136.8" transform="rotate(-90 52.6 136.8)">R</text>
<text x="54.7" y="137.8" transform="rotate(-90 54.7 137.8)">R23</text>
<text x="60.2" y="136.8" transform="rotate(-90 60.2 136.8)">R</text>
<text x="62.3" y="137.8" transform="rotate(-90 62.3 137.8)">R25</text>
<text x="67.9" y="136.8" transform="rotate(-90 67.9 136.8)">R</text>
<text x="69.9" y="137.8" transform="rotate(-90 69.9 137.8)">R27</text>
<text x="75.5" y="136.8" transform="rotate(-90 75.5 136.8)">R</text>
<text x="77.5" y="137.8" transform="rotate(-90 77.5 137.8)">R29</text>
<text x="83.1" y="136.8" transform="rotate(-90 83.1 136.8)">R</text>
<text x="85.1" y="137.8" transform="rotate(-90 85.1 137.8)">R31</text>
<text x="199.1" y="133">PA6</text>
<text x="199.1" y="135.5">PA7</text>
<text x="218.6" y="133">GND</text>
<text x="218.8" y="135.5">VCC</text>
<text x="30" y="148.1">C1</text>
<text x="37.6" y="148.1">C2</text>
<text x="45.2" y="148.1">C3</text>
<text x="52.8" y="148.1">C4</text>
<text x="60.5" y="148.1">C5</text>
<text x="68.1" y="148.1">C6</text>
<text x="75.7" y="148.1">C7</text>
<text x="83.3" y="148.1">C8</text>
<text x="29.8" y="153.2">C</text>
<text x="37.5" y="153.2">C</text>
<text x="45.1" y="153.2">C</text>
<text x="52.7" y="153.2">C</text>
<text x="60.3" y="153.2">C</text>
<text x="67.9" y="153.2">C</text>
<text x="75.6" y="153.2">C</text>
<text x="83.2" y="153.2">C</text>
<text x="29.8" y="164.7" transform="rotate(-90 29.8 164.7)">R</text>
<text x="31.8" y="165.7" transform="rotate(-90 31.8 165.7)">R18</text>
<text x="37.4" y="164.7" transform="rotate(-90 37.4 164.7)">R</text>
<text x="39.4" y="165.7" transform="rotate(-90 39.4 165.7)">R20</text>
<text x="45" y="164.7" transform="rotate(-90 45 164.7)">R</text>
<text x="47" y="165.7" transform="rotate(-90 47 165.7)">R22</text>
<text x="52.6" y="164.7" transform="rotate(-90 52.6 164.7)">R</text>
<text x="54.7" y="165.7" transform="rotate(-90 54.7 165.7)">R24</text>
<text x="60.2" y="164.7" transform="rotate(-90 60.2 164.7)">R</text>
<text x="62.3" y="165.7" transform="rotate(-90 62.3 165.7)">R26</text>
<text x="67.9" y="164.7" transform="rotate(-90 67.9 164.7)">R</text>
<text x="69.9" y="165.7" transform="rotate(-90 69.9 165.7)">R28</text>
<text x="75.5" y="164.7" transform="rotate(-90 75.5 164.7)">R</text>
<text x="77.5" y="165.7" transform="rotate(-90 77.5 165.7)">R30</text>
<text x="83.1" y="164.7" transform="rotate(-90 83.1 164.7)">R</text>
<text x="85.1" y="165.7" transform="rotate(-90 85.1 165.7)">R32</text>
</g>
</svg>
